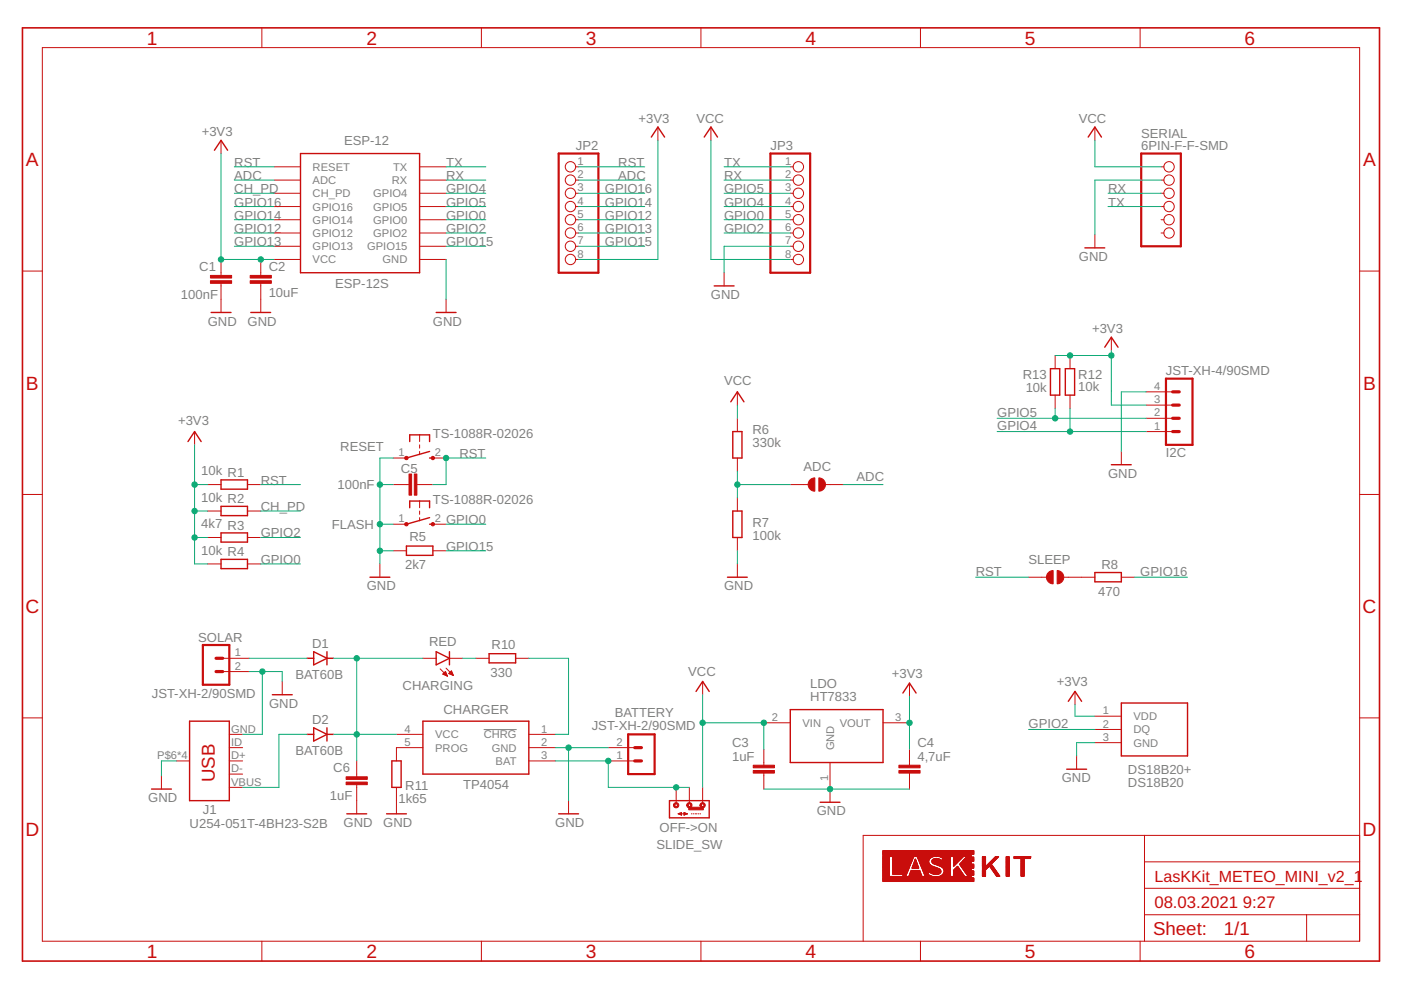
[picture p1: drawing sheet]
<svg xmlns="http://www.w3.org/2000/svg" width="297mm" height="210mm" viewBox="0 0 297 210" stroke-linecap="round" stroke-linejoin="round" font-family="sans-serif">
<path d="M102.6 154.7h6.9" fill="none" stroke="#808080" stroke-width=".21"/>
<g fill="none" stroke="#c90d0c" stroke-width=".3">
<path d="M45.5 31.9l1.4-2.1 1.4 2.1M63.7 32.6h25.3v25.2h-25.3zM138.1 29.1l1.4-2.2 1.4 2.2M149.3 29.1l1.4-2.2 1.4 2.2M230.7 29.1l1.4-2.2 1.4 2.2M230 52.6h4.2M44.8 66.3h4.2M53.2 66.3h4.2M92.5 66.3h4.2M151.4 60.6h4.2M222.7 78.2h2v5.6h-2zM225.9 78.2h1.9v5.6h-1.9z"/>
<path d="M234.2 73.6l1.4-2.1 1.4 2.1M39.9 93.6l1.4-2.1 1.4 2.1M86.9 93.6v-1.4h4.2v1.4M91.1 97.1h.7M91.1 95.7l-4.9 1.4M154.9 85.2l1.4-2.1 1.4 2.1M155.4 91.5h1.9v5.6h-1.9zM235.6 98.5h4.2M46.9 101.7h5.6v2h-5.6zM46.9 107.4h5.6v1.9h-5.6zM46.9 113h5.6v1.9h-5.6zM46.9 118.6h5.6v2h-5.6z"/>
<path d="M86.2 115.8h5.6v2h-5.6zM86.9 107.7v-1.5h4.2v1.5M91.1 111.1h.7M91.1 109.7l-4.9 1.4M155.4 108.4h1.9v5.6h-1.9zM65.1 139.6h1.4M66.5 138.2l2.8 1.4-2.8 1.4zM69.3 138.2v2.8M69.3 139.6h1.4M78.4 122.4h4.3M92.5 138.2l2.8 1.4-2.8 1.4zM95.3 138.2v2.8"/>
<path d="M103.7 138.6h5.6v1.9h-5.6zM154.2 122.4h4.2M232.1 121.4h5.6v2h-5.6zM40.2 152.9h8.4v16.9h-8.4zM57.7 147.3h4.3M65.1 155.7h1.4M66.5 154.3l2.8 1.4-2.8 1.4zM69.3 154.3v2.8M69.3 155.7h1.4M89.7 152.9h22.4v11.2h-22.4zM147.6 146.6l1.4-2.1 1.4 2.1M167.6 150.5h19.6v11.2h-19.6z"/>
<path d="M191.4 146.9l1.4-2.1 1.4 2.1M226.5 148.7l1.4-2.1 1.4 2.1M237.7 149.1h14.1v11.2h-14.1zM32.1 167.3h4.2M73.5 172.6h4.2M82 172.6h4.2M83.1 161.3h1.9v5.6h-1.9zM118.4 172.6h4.3M141.9 169.8h8.5v3.6h-8.5zM173.9 170.1h4.2M226.2 163.1h4.2"/>
</g>
<g fill="none" stroke="#c90d0c" stroke-width=".21">
<path d="M9 10.1h279.3v189.5h-279.3zM55.5 5.9v4.2M102.1 5.9v4.2M148.6 5.9v4.2M195.2 5.9v4.2M241.7 5.9v4.2M46.9 29.8v2.8M58.1 35.4h5.6M58.1 38.2h5.6M89 35.4h5.6M89 38.2h5.6M122 35.4h.7"/>
<path d="M122 38.2h.7M139.5 26.9v2.9M150.7 26.9v2.9M167.6 35.4h.6M167.6 38.2h.6M232.1 26.9v2.9M246.2 35.4h.6M246.2 38.2h.6M4.8 57.5h4.2M46.9 55v3.4M55.3 55v3.4M58.1 41h5.6"/>
<path d="M58.1 43.8h5.6M58.1 46.6h5.6M58.1 49.4h5.6M58.1 52.2h5.6M58.1 55h5.6M89 41h5.6M89 43.8h5.6M89 46.6h5.6M89 49.4h5.6M89 52.2h5.6M89 55h5.6M122 41h.7"/>
<path d="M122 43.8h.7M122 46.6h.7M122 49.4h.7M122 52.2h.7M122 55h.7M153.5 57.8v2.8M167.6 41h.6M167.6 43.8h.6M167.6 46.6h.6M167.6 49.4h.6M167.6 52.2h.6M167.6 55h.6"/>
<path d="M232.1 49.8v2.8M246.2 41h.6M246.2 43.8h.6M246.2 46.6h.6M246.2 49.4h.6M288.3 57.5h4.2M46.9 60.1v6.2M55.3 60.1v6.2M94.6 63.4v2.9M223.7 75.4v2.8M226.9 75.4v2.8M235.6 71.5v2.8"/>
<path d="M41.3 91.5v2.8M83.4 97.1h2.8M89 92.2v1.4M89 94.3v.7M89 95.7v.7M91.8 97.1h2.8M156.3 83.1v2.8M156.3 88.7v2.8M156.3 97.1v2.8M223.7 83.8v2.8M226.9 83.8v2.8M237.7 95.7v2.8"/>
<path d="M243 91.5h5.6M243 88.7h5.6M243 85.9h5.6M243 83.1h5.6M4.8 104.8h4.2M44 102.7h2.9M44 108.4h2.9M44 114h2.9M44 119.6h2.9M52.5 102.7h2.8M52.5 108.4h2.8M52.5 114h2.8"/>
<path d="M52.5 119.6h2.8M80.5 119.6v2.8M83.4 102.7h3.3M83.4 111.1h2.8M83.4 116.8h2.8M88.4 102.7h3.4M89 106.2v1.5M89 108.4v.7M89 109.7v.7M91.8 111.1h2.8M91.8 116.8h2.8M156.3 105.5v2.9"/>
<path d="M156.3 114v2.8M156.3 119.6v2.8M167.6 102.7h3.7M175 102.7h3.8M288.3 104.8h4.2M47.2 139.6h5.6M89.7 139.6h2.8M95.3 139.6h2.8M100.9 139.6h2.8M109.3 139.6h2.8M218.1 122.4h3.8M225.5 122.4h6.6"/>
<path d="M237.7 122.4h2.8M4.8 152.2h4.2M47.2 142.4h5.6M48.6 158.5h2.8M48.6 155.7h2.8M59.8 144.5v2.8M84.1 155.7h5.6M89.7 158.5h-5.6v2.8M93.3 141.8l1.6 1.6M93.9 142.9l.5-.5 .5 1zM93.9 142.9h.8M94.1 142.7h.5"/>
<path d="M94.1 143h.6M94.2 142.6h.4M94.3 142.5h.2M94.4 143.2h.4M94.6 141.7l1.5 1.5M94.7 143.3h.1M95.1 142.8l.6-.6 .4 1zM95.2 142.7h.7M95.3 142.6h.6M95.4 142.9h.6M95.5 142.5h.3M95.6 142.3h.2"/>
<path d="M95.7 143h.3M96 143.2h.1M112.1 158.5h5.7M112.1 155.7h5.7M129 158.5h5.6M149 144.5v2.8M161.9 153.2h5.7M161.9 158.9v3.3M187.2 153.2h5.6M192.8 144.8v2.8M192.8 158.9v3.3M227.9 146.6v2.8"/>
<path d="M232.1 157.5h5.6M232.1 154.7h5.6M232.1 151.8h5.6M288.3 152.2h4.2M34.2 164.5v2.8M37.4 161.3h2.8M48.6 161.3h2.8M48.6 164.1h2.8M48.6 166.9h2.8M75.6 161.3v3.4M75.6 166.4v6.2M84.1 166.9v5.7"/>
<path d="M112.1 161.3h5.7M120.5 169.8v2.8M129 161.3h5.6M143.4 166.9v2.9M143.4 169.9v.4M143.8 172.6h1.9M143.8 172.6l.7 .2M144.1 172.7h.4M144.1 172.4h.4M144.4 172.8h.1M144.5 172.3v.5M144.5 172.3l-.7 .3"/>
<path d="M144.5 172.3h.1M145 172.3l.7 .3M145 172.3v.5M145 172.8h.1M145 172.7h.4M145 172.4h.4M145 172.3h.1M145.7 172.6l-.7 .2M146.2 166.9v2.9M146.2 169.9v.4M146.6 172.6h.1M147 172.6h.2"/>
<path d="M147.4 172.6h.3M148 172.6h.1M148.4 172.6h.1M149 166.9v2.9M149 169.9v.4M161.9 163.9v3.4M176 161.7v8.4M192.8 163.9v3.4M228.3 160.3v2.8M242.7 177.1v22.5M288.3 177.1h-105.3v22.5M55.5 199.6v4.2"/>
<path d="M102.1 199.6v4.2M148.6 199.6v4.2M195.2 199.6v4.2M241.7 199.6v4.2M242.7 194h45.6M242.7 188.3h45.6M242.7 182.7h45.6M277 194v5.6"/>
<circle cx="120.9" cy="35.4" r="1.1"/>
<circle cx="120.9" cy="38.2" r="1.1"/>
<circle cx="169.3" cy="35.4" r="1.1"/>
<circle cx="169.3" cy="38.2" r="1.1"/>
<circle cx="247.9" cy="38.2" r="1.1"/>
<circle cx="247.9" cy="35.4" r="1.1"/>
<circle cx="120.9" cy="46.6" r="1.1"/>
<circle cx="120.9" cy="49.4" r="1.1"/>
<circle cx="120.9" cy="55" r="1.1"/>
<circle cx="120.9" cy="41" r="1.1"/>
<circle cx="120.9" cy="43.8" r="1.1"/>
<circle cx="120.9" cy="52.2" r="1.1"/>
<circle cx="169.3" cy="49.4" r="1.1"/>
<circle cx="169.3" cy="41" r="1.1"/>
<circle cx="169.3" cy="55" r="1.1"/>
<circle cx="169.3" cy="52.2" r="1.1"/>
<circle cx="169.3" cy="43.8" r="1.1"/>
<circle cx="169.3" cy="46.6" r="1.1"/>
<circle cx="247.9" cy="46.6" r="1.1"/>
<circle cx="247.9" cy="49.4" r="1.1"/>
<circle cx="247.9" cy="43.8" r="1.1"/>
<circle cx="247.9" cy="41" r="1.1"/>
</g>
<path d="M4.8 5.9h287.7v197.9h-287.7z" fill="none" stroke="#c90d0c" stroke-width=".34"/>
<g fill="#c90d0c" stroke="#c90d0c" stroke-width=".21">
<path d="M87.8 100.5h.6v4.5h-.6z"/>
<path d="M86.7 100.5h.6v4.5h-.6z"/>
<path d="M146 171.2h3.1v.5h-3.1z"/>
<path d="M53 59.5h4.5v.6h-4.5z"/>
<path d="M53 58.4h4.5v.5h-4.5z"/>
<path d="M159.7 163.4h4.5v.5h-4.5z"/>
<path d="M159.7 162.2h4.5v.6h-4.5z"/>
<path d="M190.6 163.4h4.5v.5h-4.5z"/>
<path d="M190.6 162.2h4.5v.6h-4.5z"/>
<path d="M73.4 165.8h4.5v.6h-4.5z"/>
<path d="M73.4 164.7h4.5v.5h-4.5z"/>
<path d="M187.2 186.9h19.3z"/>
<path d="M187.2 186.8l19.3 .1z"/>
<path d="M187.2 186.8h19.3z"/>
<path d="M187.2 186.7h19.3z"/>
<path d="M187.2 186.6l19.3 .1z"/>
<path d="M187.2 186.6h19.3z"/>
<path d="M187.2 186.5l19.3 .1z"/>
<path d="M187.2 186.5h19.3z"/>
<path d="M187.2 186.4l19.3 .1z"/>
<path d="M187.2 186.4h19.3z"/>
<path d="M187.2 186.3l19.3 .1z"/>
<path d="M187.2 186.2l19.3 .1z"/>
<path d="M187.2 186.2h19.3z"/>
<path d="M187.2 186.1l19.3 .1z"/>
<path d="M187.2 186.1h18.8z"/>
<path d="M187.2 186l18.7 .1z"/>
<path d="M187.2 186h18.7z"/>
<path d="M187.2 185.9l18.7 .1z"/>
<path d="M187.2 185.9h11.1z"/>
<path d="M198.6 185.9h7.3z"/>
<path d="M187.2 185.8l10.6 .1z"/>
<path d="M199 185.8l6.9 .1z"/>
<path d="M187.2 185.8h1.4z"/>
<path d="M191.5 185.8h.5z"/>
<path d="M192.7 185.8h2.8z"/>
<path d="M196.2 185.8h1.4z"/>
<path d="M199.2 185.8h2.3z"/>
<path d="M202.2 185.8h2.3z"/>
<path d="M205.2 185.8h.7z"/>
<path d="M208.3 185.8h.7z"/>
<path d="M211.3 185.8h.7z"/>
<path d="M213.3 185.8h.7z"/>
<path d="M216.5 185.8h.6z"/>
<path d="M187.2 185.7h1.4z"/>
<path d="M191.5 185.7h.5z"/>
<path d="M192.7 185.7h2.7z"/>
<path d="M196.2 185.7h1.3z"/>
<path d="M199.4 185.7h2.1z"/>
<path d="M202.2 185.7h2.3z"/>
<path d="M205.2 185.7h.7z"/>
<path d="M208.3 185.7h.7z"/>
<path d="M211.2 185.7h.7z"/>
<path d="M213.3 185.7h.7z"/>
<path d="M216.5 185.7h.6z"/>
<path d="M191.4 185.7h.7z"/>
<path d="M192.8 185.7h2.6z"/>
<path d="M196.1 185.7h1.2z"/>
<path d="M199.5 185.7h2z"/>
<path d="M202.1 185.7h2.3z"/>
<path d="M205.1 185.7h.8z"/>
<path d="M187.2 185.6h1.4z"/>
<path d="M191.4 185.6h.7z"/>
<path d="M192.8 185.6h2.6z"/>
<path d="M196.1 185.6h1.1z"/>
<path d="M199.6 185.6h1.9z"/>
<path d="M202.2 185.6h2.2z"/>
<path d="M205.1 185.6h.8z"/>
<path d="M208.3 185.6h.7z"/>
<path d="M211.2 185.6h.7z"/>
<path d="M213.3 185.6h.7z"/>
<path d="M216.5 185.6h.6z"/>
<path d="M187.2 185.5l1.4 .1z"/>
<path d="M191.4 185.5l.8 .1z"/>
<path d="M192.8 185.5l2.5 .1z"/>
<path d="M196.1 185.5l1 .1z"/>
<path d="M199.7 185.5l1.8 .1z"/>
<path d="M202.2 185.5l2.2 .1z"/>
<path d="M205.1 185.5l1.4 .1z"/>
<path d="M208.3 185.5l.7 .1z"/>
<path d="M211.1 185.5l.7 .1z"/>
<path d="M213.3 185.5l.7 .1z"/>
<path d="M216.5 185.5l.6 .1z"/>
<path d="M187.2 185.5h1.4z"/>
<path d="M191.4 185.5h.8z"/>
<path d="M192.8 185.5h2.6z"/>
<path d="M196 185.5h1z"/>
<path d="M199.7 185.5h1.8z"/>
<path d="M202.2 185.5h2.1z"/>
<path d="M205 185.5h1.5z"/>
<path d="M208.3 185.5h.7z"/>
<path d="M211.1 185.5h.7z"/>
<path d="M213.3 185.5h.7z"/>
<path d="M216.5 185.5h.6z"/>
<path d="M187.2 185.4l1.4 .1z"/>
<path d="M191.4 185.4l.8 .1z"/>
<path d="M192.8 185.4l2.6 .1z"/>
<path d="M196 185.4l.9 .1z"/>
<path d="M199.8 185.4l1.7 .1z"/>
<path d="M202.1 185.4l2.2 .1z"/>
<path d="M205 185.4l1.5 .1z"/>
<path d="M208.3 185.4l.7 .1z"/>
<path d="M211.1 185.4l.7 .1z"/>
<path d="M213.3 185.4l.7 .1z"/>
<path d="M216.5 185.4l.6 .1z"/>
<path d="M187.2 185.4h1.4z"/>
<path d="M191.5 185.4h.7z"/>
<path d="M192.8 185.4h2.5z"/>
<path d="M196 185.4h.8z"/>
<path d="M198.1 185.4h.7z"/>
<path d="M199.9 185.4h1.6z"/>
<path d="M202.1 185.4h2.2z"/>
<path d="M204.9 185.4h1.6z"/>
<path d="M208.3 185.4h.7z"/>
<path d="M211 185.4h.7z"/>
<path d="M213.3 185.4h.7z"/>
<path d="M216.5 185.4h.6z"/>
<path d="M187.2 185.3l1.4 .1z"/>
<path d="M189.2 185.3l3 .1z"/>
<path d="M192.9 185.3l2.4 .1z"/>
<path d="M196 185.3l.7 .1z"/>
<path d="M197.9 185.3l1.1 .1z"/>
<path d="M199.9 185.3l1.6 .1z"/>
<path d="M202.2 185.3l2 .1z"/>
<path d="M204.9 185.3l1.6 .1z"/>
<path d="M208.3 185.3l.7 .1z"/>
<path d="M211 185.3l.7 .1z"/>
<path d="M213.3 185.3l.7 .1z"/>
<path d="M216.5 185.3l.6 .1z"/>
<path d="M187.2 185.3h1.4z"/>
<path d="M189.2 185.3h3.1z"/>
<path d="M192.9 185.3h2.3z"/>
<path d="M195.9 185.3h.8z"/>
<path d="M197.7 185.3h1.5z"/>
<path d="M199.9 185.3h1.6z"/>
<path d="M202.2 185.3h2z"/>
<path d="M204.9 185.3h1.6z"/>
<path d="M208.3 185.3h.7z"/>
<path d="M210.9 185.3h.8z"/>
<path d="M213.3 185.3h.7z"/>
<path d="M216.5 185.3h.6z"/>
<path d="M187.2 185.2l1.4 .1z"/>
<path d="M189.2 185.2l3.1 .1z"/>
<path d="M192.9 185.2l2.4 .1z"/>
<path d="M195.9 185.2l.8 .1z"/>
<path d="M197.6 185.2l1.6 .1z"/>
<path d="M200 185.2l1.5 .1z"/>
<path d="M202.2 185.2l1.9 .1z"/>
<path d="M204.8 185.2l1.7 .1z"/>
<path d="M208.3 185.2l.7 .1z"/>
<path d="M210.9 185.2l.7 .1z"/>
<path d="M213.3 185.2l.7 .1z"/>
<path d="M216.5 185.2l.6 .1z"/>
<path d="M187.2 185.1l1.4 .1z"/>
<path d="M189.2 185.1l3.1 .1z"/>
<path d="M192.9 185.1l2.4 .1z"/>
<path d="M195.9 185.1l.9 .1z"/>
<path d="M197.5 185.1l1.8 .1z"/>
<path d="M200.1 185.1l1.4 .1z"/>
<path d="M202.2 185.1l1.9 .1z"/>
<path d="M204.8 185.1l1.7 .1z"/>
<path d="M208.3 185.1l.7 .1z"/>
<path d="M210.8 185.1l.8 .1z"/>
<path d="M213.3 185.1l.7 .1z"/>
<path d="M216.5 185.1l.6 .1z"/>
<path d="M187.2 185.1h1.4z"/>
<path d="M189.2 185.1h3.1z"/>
<path d="M192.9 185.1h2.3z"/>
<path d="M195.9 185.1h.9z"/>
<path d="M197.4 185.1h1.9z"/>
<path d="M200.1 185.1h1.4z"/>
<path d="M202.2 185.1h1.8z"/>
<path d="M204.8 185.1h1.7z"/>
<path d="M208.3 185.1h.7z"/>
<path d="M210.8 185.1h.8z"/>
<path d="M213.3 185.1h.7z"/>
<path d="M216.5 185.1h.6z"/>
<path d="M187.2 185l1.4 .1z"/>
<path d="M189.2 185l3.1 .1z"/>
<path d="M193 185l2.2 .1z"/>
<path d="M195.9 185l1 .1z"/>
<path d="M197.2 185l2.2 .1z"/>
<path d="M200.1 185l1.4 .1z"/>
<path d="M202.2 185l1.8 .1z"/>
<path d="M204.7 185l1.8 .1z"/>
<path d="M208.3 185l.7 .1z"/>
<path d="M210.8 185l.7 .1z"/>
<path d="M213.3 185l.7 .1z"/>
<path d="M216.5 185l.6 .1z"/>
<path d="M187.2 185h1.4z"/>
<path d="M189.2 185h3.2z"/>
<path d="M193 185h2.2z"/>
<path d="M195.8 185h1.2z"/>
<path d="M197.2 185h2.3z"/>
<path d="M200.1 185h1.4z"/>
<path d="M202.2 185h1.8z"/>
<path d="M204.6 185h1.9z"/>
<path d="M208.3 185h.7z"/>
<path d="M210.7 185h.7z"/>
<path d="M213.3 185h.7z"/>
<path d="M216.5 185h.6z"/>
<path d="M187.2 184.9l1.4 .1z"/>
<path d="M189.2 184.9l3.2 .1z"/>
<path d="M193 184.9l2.1 .1z"/>
<path d="M195.8 184.9l1.2 .1z"/>
<path d="M197.1 184.9l2.4 .1z"/>
<path d="M200.1 184.9l1.4 .1z"/>
<path d="M202.2 184.9l1.7 .1z"/>
<path d="M204.6 184.9l1.9 .1z"/>
<path d="M208.3 184.9l.7 .1z"/>
<path d="M210.7 184.9l.7 .1z"/>
<path d="M213.3 184.9l.7 .1z"/>
<path d="M216.5 184.9l.6 .1z"/>
<path d="M187.2 184.9h1.4z"/>
<path d="M189.2 184.9h3.2z"/>
<path d="M193 184.9h2.2z"/>
<path d="M195.8 184.9h3.7z"/>
<path d="M200.1 184.9h1.4z"/>
<path d="M202.2 184.9h1.7z"/>
<path d="M204.6 184.9h1.9z"/>
<path d="M208.3 184.9h.7z"/>
<path d="M210.7 184.9h.7z"/>
<path d="M213.3 184.9h.7z"/>
<path d="M216.5 184.9h.6z"/>
<path d="M187.2 184.8l1.4 .1z"/>
<path d="M189.2 184.8l3.2 .1z"/>
<path d="M193 184.8l2.1 .1z"/>
<path d="M195.7 184.8l3.8 .1z"/>
<path d="M200.2 184.8l1.3 .1z"/>
<path d="M202.2 184.8l1.7 .1z"/>
<path d="M204.5 184.8l2 .1z"/>
<path d="M208.3 184.8l.7 .1z"/>
<path d="M210.6 184.8l.7 .1z"/>
<path d="M213.3 184.8l.7 .1z"/>
<path d="M216.5 184.8l.6 .1z"/>
<path d="M187.2 184.8h1.4z"/>
<path d="M189.2 184.8h3.2z"/>
<path d="M193.1 184.8h2z"/>
<path d="M195.7 184.8h3.8z"/>
<path d="M200.2 184.8h1.3z"/>
<path d="M202.2 184.8h1.6z"/>
<path d="M204.5 184.8h2z"/>
<path d="M208.3 184.8h.7z"/>
<path d="M210.6 184.8h.7z"/>
<path d="M213.3 184.8h.7z"/>
<path d="M216.5 184.8h.6z"/>
<path d="M187.2 184.7h1.4z"/>
<path d="M189.2 184.7h3.3z"/>
<path d="M193.1 184.7h2z"/>
<path d="M195.7 184.7h3.8z"/>
<path d="M200.2 184.7h1.3z"/>
<path d="M202.2 184.7h1.6z"/>
<path d="M204.5 184.7h2z"/>
<path d="M208.3 184.7h.7z"/>
<path d="M210.6 184.7h.7z"/>
<path d="M213.3 184.7h.7z"/>
<path d="M216.5 184.7h.6z"/>
<path d="M193.1 184.7h1.9z"/>
<path d="M204.4 184.7h2.1z"/>
<path d="M210.5 184.7h.7z"/>
<path d="M187.2 184.6h1.4z"/>
<path d="M189.2 184.6h3.3z"/>
<path d="M193.2 184.6h1.8z"/>
<path d="M195.7 184.6h3.8z"/>
<path d="M200.2 184.6h1.3z"/>
<path d="M202.1 184.6h1.6z"/>
<path d="M204.4 184.6h1.5z"/>
<path d="M208.3 184.6h.7z"/>
<path d="M210.5 184.6h.7z"/>
<path d="M213.3 184.6h.7z"/>
<path d="M216.5 184.6h.6z"/>
<path d="M195.6 184.6h3.9z"/>
<path d="M202.2 184.6h1.4z"/>
<path d="M210.4 184.6h.8z"/>
<path d="M187.2 184.5h1.4z"/>
<path d="M189.2 184.5h3.3z"/>
<path d="M195.6 184.5h3.9z"/>
<path d="M200.1 184.5h1.4z"/>
<path d="M202.2 184.5h1.4z"/>
<path d="M204.3 184.5h1.6z"/>
<path d="M208.3 184.5h.7z"/>
<path d="M210.4 184.5h.7z"/>
<path d="M213.3 184.5h.7z"/>
<path d="M216.5 184.5h.6z"/>
<path d="M187.2 184.4l1.4 .1z"/>
<path d="M189.2 184.4l3.4 .1z"/>
<path d="M195.6 184.4l3.8 .1z"/>
<path d="M200.1 184.4l1.4 .1z"/>
<path d="M202.2 184.4l1.4 .1z"/>
<path d="M204.3 184.4l1.6 .1z"/>
<path d="M208.3 184.4l.7 .1z"/>
<path d="M210.3 184.4l.8 .1z"/>
<path d="M213.3 184.4l.7 .1z"/>
<path d="M216.5 184.4l.6 .1z"/>
<path d="M187.2 184.4h1.4z"/>
<path d="M189.2 184.4h3.4z"/>
<path d="M195.6 184.4h3.8z"/>
<path d="M200.1 184.4h1.4z"/>
<path d="M202.3 184.4h1.2z"/>
<path d="M204.3 184.4h1.6z"/>
<path d="M208.3 184.4h.7z"/>
<path d="M210.3 184.4h.7z"/>
<path d="M213.3 184.4h.7z"/>
<path d="M216.5 184.4h.6z"/>
<path d="M187.2 184.3l1.4 .1z"/>
<path d="M189.2 184.3l3.5 .1z"/>
<path d="M195.6 184.3l3.7 .1z"/>
<path d="M200.1 184.3l1.4 .1z"/>
<path d="M202.3 184.3l1.2 .1z"/>
<path d="M204.2 184.3l1.7 .1z"/>
<path d="M208.3 184.3l.8 .1z"/>
<path d="M210.3 184.3l.7 .1z"/>
<path d="M213.3 184.3l.7 .1z"/>
<path d="M216.5 184.3l.6 .1z"/>
<path d="M187.2 184.3h1.4z"/>
<path d="M189.2 184.3h3.5z"/>
<path d="M195.5 184.3h3.8z"/>
<path d="M200.1 184.3h1.4z"/>
<path d="M202.4 184.3h1.1z"/>
<path d="M204.2 184.3h1.7z"/>
<path d="M208.3 184.3h.8z"/>
<path d="M210.2 184.3h.7z"/>
<path d="M213.3 184.3h.7z"/>
<path d="M216.5 184.3h.6z"/>
<path d="M187.2 184.2l1.4 .1z"/>
<path d="M189.2 184.2l3.5 .1z"/>
<path d="M195.5 184.2l3.7 .1z"/>
<path d="M200.1 184.2l1.4 .1z"/>
<path d="M202.4 184.2l1 .1z"/>
<path d="M204.2 184.2l1.7 .1z"/>
<path d="M208.3 184.2l.9 .1z"/>
<path d="M210.2 184.2l.7 .1z"/>
<path d="M213.3 184.2l.7 .1z"/>
<path d="M216.5 184.2l.6 .1z"/>
<path d="M187.2 184.1l1.4 .1z"/>
<path d="M189.2 184.1l3.5 .1z"/>
<path d="M195.5 184.1l3.6 .1z"/>
<path d="M200 184.1l1.5 .1z"/>
<path d="M202.5 184.1l.9 .1z"/>
<path d="M204.1 184.1l1.8 .1z"/>
<path d="M208.3 184.1l.9 .1z"/>
<path d="M210.2 184.1l.7 .1z"/>
<path d="M213.3 184.1l.7 .1z"/>
<path d="M216.5 184.1l.6 .1z"/>
<path d="M187.2 184.1h1.4z"/>
<path d="M189.2 184.1h3.5z"/>
<path d="M195.5 184.1h3.4z"/>
<path d="M199.9 184.1h1.6z"/>
<path d="M202.5 184.1h.9z"/>
<path d="M204 184.1h1.9z"/>
<path d="M208.3 184.1h1z"/>
<path d="M210.1 184.1h.7z"/>
<path d="M213.3 184.1h.7z"/>
<path d="M216.5 184.1h.6z"/>
<path d="M187.2 184l1.4 .1z"/>
<path d="M189.2 184l3.6 .1z"/>
<path d="M193.3 184l1.5 .1z"/>
<path d="M195.5 184l3.4 .1z"/>
<path d="M199.9 184l1.6 .1z"/>
<path d="M202.6 184l.7 .1z"/>
<path d="M204 184l2.5 .1z"/>
<path d="M208.3 184l1 .1z"/>
<path d="M210.1 184l.7 .1z"/>
<path d="M213.3 184l.7 .1z"/>
<path d="M216.5 184l.6 .1z"/>
<path d="M187.2 184h1.4z"/>
<path d="M189.2 184h3.6z"/>
<path d="M193.4 184h1.4z"/>
<path d="M195.4 184h3.3z"/>
<path d="M199.9 184h1.6z"/>
<path d="M202.7 184h.6z"/>
<path d="M204 184h2.5z"/>
<path d="M208.3 184h1.1z"/>
<path d="M210.1 184h.7z"/>
<path d="M213.3 184h.7z"/>
<path d="M216.5 184h.6z"/>
<path d="M187.2 183.9l1.4 .1z"/>
<path d="M189.2 183.9l3.6 .1z"/>
<path d="M193.4 183.9l1.4 .1z"/>
<path d="M195.4 183.9l3.1 .1z"/>
<path d="M199.8 183.9l1.7 .1z"/>
<path d="M202.7 183.9l.6 .1z"/>
<path d="M203.9 183.9l2.6 .1z"/>
<path d="M208.3 183.9l1.1 .1z"/>
<path d="M210 183.9l.7 .1z"/>
<path d="M213.3 183.9l.7 .1z"/>
<path d="M216.5 183.9l.6 .1z"/>
<path d="M187.2 183.9h1.4z"/>
<path d="M189.2 183.9h3.6z"/>
<path d="M193.4 183.9h1.4z"/>
<path d="M195.4 183.9h3z"/>
<path d="M199.7 183.9h1.8z"/>
<path d="M202.8 183.9h.4z"/>
<path d="M203.9 183.9h2.6z"/>
<path d="M208.3 183.9h1.2z"/>
<path d="M210 183.9h.7z"/>
<path d="M213.3 183.9h.7z"/>
<path d="M216.5 183.9h.6z"/>
<path d="M187.2 183.8l1.4 .1z"/>
<path d="M189.2 183.8l3.6 .1z"/>
<path d="M193.4 183.8l1.4 .1z"/>
<path d="M195.4 183.8l2.8 .1z"/>
<path d="M199.7 183.8l1.8 .1z"/>
<path d="M202.8 183.8l.4 .1z"/>
<path d="M203.9 183.8l2.6 .1z"/>
<path d="M208.3 183.8l1.3 .1z"/>
<path d="M210 183.8l.6 .1z"/>
<path d="M213.3 183.8l.7 .1z"/>
<path d="M216.5 183.8l.6 .1z"/>
<path d="M187.2 183.8h1.4z"/>
<path d="M189.2 183.8h3.7z"/>
<path d="M193.4 183.8h1.3z"/>
<path d="M195.3 183.8h2.8z"/>
<path d="M199.6 183.8h1.9z"/>
<path d="M202.9 183.8h.3z"/>
<path d="M203.8 183.8h2.7z"/>
<path d="M208.3 183.8h1.4z"/>
<path d="M209.9 183.8h.7z"/>
<path d="M213.3 183.8h.7z"/>
<path d="M216.5 183.8h.6z"/>
<path d="M187.2 183.7h1.4z"/>
<path d="M189.2 183.7h3.7z"/>
<path d="M193.5 183.7h1.2z"/>
<path d="M195.3 183.7h2.6z"/>
<path d="M199.5 183.7h2z"/>
<path d="M202.9 183.7h.2z"/>
<path d="M203.8 183.7h2.7z"/>
<path d="M208.3 183.7h1.4z"/>
<path d="M209.8 183.7h.8z"/>
<path d="M213.3 183.7h.7z"/>
<path d="M216.5 183.7h.6z"/>
<path d="M195.3 183.7h2.5z"/>
<path d="M199.3 183.7h2.2z"/>
<path d="M208.3 183.7h.7z"/>
<path d="M209 183.7h.8z"/>
<path d="M209.8 183.7h.7z"/>
<path d="M187.2 183.6h1.4z"/>
<path d="M189.2 183.6h3.7z"/>
<path d="M193.5 183.6h1.1z"/>
<path d="M195.3 183.6h2.3z"/>
<path d="M199.2 183.6h2.3z"/>
<path d="M202.1 183.6h.2z"/>
<path d="M203.7 183.6h2.8z"/>
<path d="M208.3 183.6h.7z"/>
<path d="M209.1 183.6h1.4z"/>
<path d="M213.3 183.6h.7z"/>
<path d="M216.5 183.6h.6z"/>
<path d="M195.2 183.6h2.3z"/>
<path d="M199.1 183.6h2.4z"/>
<path d="M202.2 183.6h.1z"/>
<path d="M203.6 183.6h2.9z"/>
<path d="M209.1 183.6h1.3z"/>
<path d="M187.2 183.5h1.4z"/>
<path d="M189.2 183.5h3.8z"/>
<path d="M193.5 183.5h1.1z"/>
<path d="M195.2 183.5h2.3z"/>
<path d="M198.9 183.5h2.6z"/>
<path d="M202.2 183.5h.2z"/>
<path d="M203.6 183.5h2.9z"/>
<path d="M208.3 183.5h.7z"/>
<path d="M209.2 183.5h1.2z"/>
<path d="M213.3 183.5h.7z"/>
<path d="M216.5 183.5h.6z"/>
<path d="M187.2 183.4l1.4 .1z"/>
<path d="M189.2 183.4l3.8 .1z"/>
<path d="M193.6 183.4l1 .1z"/>
<path d="M195.2 183.4l2.2 .1z"/>
<path d="M198.8 183.4l2.7 .1z"/>
<path d="M202.1 183.4l.3 .1z"/>
<path d="M203.6 183.4l2.9 .1z"/>
<path d="M208.3 183.4l.7 .1z"/>
<path d="M209.2 183.4l1.1 .1z"/>
<path d="M213.3 183.4l.7 .1z"/>
<path d="M216.5 183.4l.6 .1z"/>
<path d="M187.2 183.4h1.4z"/>
<path d="M189.2 183.4h3.8z"/>
<path d="M193.6 183.4h1z"/>
<path d="M195.2 183.4h2.1z"/>
<path d="M198.6 183.4h2.9z"/>
<path d="M202.2 183.4h.3z"/>
<path d="M203.5 183.4h3z"/>
<path d="M208.3 183.4h.7z"/>
<path d="M209.3 183.4h1z"/>
<path d="M213.3 183.4h.7z"/>
<path d="M216.5 183.4h.6z"/>
<path d="M187.2 183.3l1.4 .1z"/>
<path d="M189.2 183.3l3.8 .1z"/>
<path d="M193.6 183.3l.9 .1z"/>
<path d="M195.1 183.3l2.2 .1z"/>
<path d="M198.5 183.3l3 .1z"/>
<path d="M202.2 183.3l.3 .1z"/>
<path d="M203.5 183.3l3 .1z"/>
<path d="M208.3 183.3l.7 .1z"/>
<path d="M209.3 183.3l1 .1z"/>
<path d="M213.3 183.3l.7 .1z"/>
<path d="M216.5 183.3l.6 .1z"/>
<path d="M187.2 183.3h1.4z"/>
<path d="M189.2 183.3h3.8z"/>
<path d="M193.7 183.3h.8z"/>
<path d="M195.2 183.3h2z"/>
<path d="M198.3 183.3h3.2z"/>
<path d="M202.2 183.3h.4z"/>
<path d="M203.5 183.3h3z"/>
<path d="M208.3 183.3h.7z"/>
<path d="M209.4 183.3h.8z"/>
<path d="M213.3 183.3h.7z"/>
<path d="M216.5 183.3h.6z"/>
<path d="M187.2 183.2l1.4 .1z"/>
<path d="M189.2 183.2l3.9 .1z"/>
<path d="M193.7 183.2l.8 .1z"/>
<path d="M195.1 183.2l2 .1z"/>
<path d="M198.2 183.2l3.3 .1z"/>
<path d="M202.2 183.2l.5 .1z"/>
<path d="M203.4 183.2l3.1 .1z"/>
<path d="M208.3 183.2l.7 .1z"/>
<path d="M209.5 183.2l.7 .1z"/>
<path d="M213.3 183.2l.7 .1z"/>
<path d="M216.5 183.2l.6 .1z"/>
<path d="M187.2 183.2h1.4z"/>
<path d="M189.2 183.2h3.9z"/>
<path d="M193.6 183.2h.9z"/>
<path d="M195.1 183.2h2z"/>
<path d="M198 183.2h3.5z"/>
<path d="M202.2 183.2h.5z"/>
<path d="M203.5 183.2h2.4z"/>
<path d="M208.3 183.2h.7z"/>
<path d="M209.5 183.2h.7z"/>
<path d="M213.3 183.2h.7z"/>
<path d="M216.5 183.2h.6z"/>
<path d="M187.2 183.1l1.4 .1z"/>
<path d="M189.2 183.1l3.9 .1z"/>
<path d="M193.7 183.1l.8 .1z"/>
<path d="M195.1 183.1l1.9 .1z"/>
<path d="M197.9 183.1l3.6 .1z"/>
<path d="M202.2 183.1l.6 .1z"/>
<path d="M203.5 183.1l2.4 .1z"/>
<path d="M208.3 183.1l.7 .1z"/>
<path d="M209.6 183.1l.7 .1z"/>
<path d="M213.3 183.1l.7 .1z"/>
<path d="M216.5 183.1l.6 .1z"/>
<path d="M187.2 183l1.4 .1z"/>
<path d="M189.2 183l4 .1z"/>
<path d="M193.7 183l.7 .1z"/>
<path d="M195 183l2 .1z"/>
<path d="M197.8 183l3.7 .1z"/>
<path d="M202.2 183l.6 .1z"/>
<path d="M203.6 183l2.3 .1z"/>
<path d="M208.3 183l.7 .1z"/>
<path d="M209.6 183l.7 .1z"/>
<path d="M213.3 183l.7 .1z"/>
<path d="M216.5 183l.6 .1z"/>
<path d="M187.2 183h1.4z"/>
<path d="M189.2 183h4z"/>
<path d="M193.8 183h.6z"/>
<path d="M195 183h2z"/>
<path d="M197.7 183h3.8z"/>
<path d="M202.2 183h.7z"/>
<path d="M203.6 183h2.3z"/>
<path d="M208.3 183h.7z"/>
<path d="M209.7 183h.7z"/>
<path d="M213.3 183h.7z"/>
<path d="M216.5 183h.6z"/>
<path d="M187.2 182.9l1.4 .1z"/>
<path d="M189.2 182.9l4 .1z"/>
<path d="M193.8 182.9l.6 .1z"/>
<path d="M195 182.9l2 .1z"/>
<path d="M197.7 182.9l3.8 .1z"/>
<path d="M202.2 182.9l.7 .1z"/>
<path d="M203.7 182.9l2.2 .1z"/>
<path d="M208.3 182.9l.7 .1z"/>
<path d="M209.7 182.9l.7 .1z"/>
<path d="M213.3 182.9l.7 .1z"/>
<path d="M216.5 182.9l.6 .1z"/>
<path d="M187.2 182.9h1.4z"/>
<path d="M189.2 182.9h4z"/>
<path d="M193.8 182.9h.6z"/>
<path d="M195 182.9h2z"/>
<path d="M197.6 182.9h3.9z"/>
<path d="M202.1 182.9h.9z"/>
<path d="M203.8 182.9h2.1z"/>
<path d="M208.3 182.9h.7z"/>
<path d="M209.8 182.9h.7z"/>
<path d="M213.3 182.9h.7z"/>
<path d="M216.5 182.9h.6z"/>
<path d="M187.2 182.8l1.4 .1z"/>
<path d="M189.2 182.8l4.1 .1z"/>
<path d="M193.8 182.8l.6 .1z"/>
<path d="M195 182.8l2 .1z"/>
<path d="M197.6 182.8l3.9 .1z"/>
<path d="M202.2 182.8l.9 .1z"/>
<path d="M203.8 182.8l2.1 .1z"/>
<path d="M208.3 182.8l.7 .1z"/>
<path d="M209.8 182.8l.8 .1z"/>
<path d="M213.3 182.8l.7 .1z"/>
<path d="M216.5 182.8l.6 .1z"/>
<path d="M187.2 182.8h1.4z"/>
<path d="M189.2 182.8h4.1z"/>
<path d="M193.8 182.8h.6z"/>
<path d="M194.9 182.8h2z"/>
<path d="M197.6 182.8h3.9z"/>
<path d="M202.2 182.8h.9z"/>
<path d="M203.9 182.8h2z"/>
<path d="M208.3 182.8h.7z"/>
<path d="M209.9 182.8h.7z"/>
<path d="M213.3 182.8h.7z"/>
<path d="M216.5 182.8h.6z"/>
<path d="M187.2 182.7l1.4 .1z"/>
<path d="M189.2 182.7l4.1 .1z"/>
<path d="M193.8 182.7l.5 .1z"/>
<path d="M194.9 182.7l2 .1z"/>
<path d="M197.6 182.7l3.9 .1z"/>
<path d="M202.2 182.7l.9 .1z"/>
<path d="M203.9 182.7l2 .1z"/>
<path d="M208.3 182.7l.7 .1z"/>
<path d="M210 182.7l.7 .1z"/>
<path d="M213.3 182.7l.7 .1z"/>
<path d="M216.5 182.7l.6 .1z"/>
<path d="M187.2 182.7h1.4z"/>
<path d="M189.2 182.7h4.1z"/>
<path d="M193.9 182.7h.4z"/>
<path d="M194.9 182.7h2z"/>
<path d="M197.6 182.7h3.9z"/>
<path d="M202.2 182.7h1z"/>
<path d="M204 182.7h1.9z"/>
<path d="M208.3 182.7h.7z"/>
<path d="M210 182.7h.7z"/>
<path d="M213.3 182.7h.7z"/>
<path d="M216.5 182.7h.6z"/>
<path d="M187.2 182.6h1.4z"/>
<path d="M189.2 182.6h4.1z"/>
<path d="M193.9 182.6h.4z"/>
<path d="M194.9 182.6h2z"/>
<path d="M197.6 182.6h3.9z"/>
<path d="M202.2 182.6h1.1z"/>
<path d="M204 182.6h2.5z"/>
<path d="M208.3 182.6h.7z"/>
<path d="M210.1 182.6h.7z"/>
<path d="M213.3 182.6h.7z"/>
<path d="M216.5 182.6h.6z"/>
<path d="M189.2 182.6h4.2z"/>
<path d="M193.9 182.6h.3z"/>
<path d="M187.2 182.5h1.4z"/>
<path d="M189.2 182.5h4.2z"/>
<path d="M193.9 182.5h.4z"/>
<path d="M194.8 182.5h2.1z"/>
<path d="M197.6 182.5h3.9z"/>
<path d="M202.2 182.5h1.2z"/>
<path d="M204.1 182.5h2.4z"/>
<path d="M208.3 182.5h.7z"/>
<path d="M210.2 182.5h.7z"/>
<path d="M213.3 182.5h.7z"/>
<path d="M216.5 182.5h.6z"/>
<path d="M187.2 182.4l1.4 .1z"/>
<path d="M189.2 182.4l4.2 .1z"/>
<path d="M193.9 182.4l.4 .1z"/>
<path d="M194.8 182.4l2.2 .1z"/>
<path d="M197.6 182.4l3.9 .1z"/>
<path d="M202.2 182.4l1.2 .1z"/>
<path d="M204.2 182.4l2.3 .1z"/>
<path d="M208.3 182.4l.7 .1z"/>
<path d="M210.2 182.4l.7 .1z"/>
<path d="M213.3 182.4l.7 .1z"/>
<path d="M216.5 182.4l.6 .1z"/>
<path d="M187.2 182.4h1.4z"/>
<path d="M189.2 182.4h4.2z"/>
<path d="M193.9 182.4h.3z"/>
<path d="M194.8 182.4h2.2z"/>
<path d="M197.6 182.4h3.9z"/>
<path d="M202.2 182.4h1.3z"/>
<path d="M204.2 182.4h2.3z"/>
<path d="M208.3 182.4h.7z"/>
<path d="M210.3 182.4h.7z"/>
<path d="M213.3 182.4h.7z"/>
<path d="M216.5 182.4h.6z"/>
<path d="M187.2 182.3l1.4 .1z"/>
<path d="M189.2 182.3l4.2 .1z"/>
<path d="M194 182.3l.2 .1z"/>
<path d="M194.8 182.3l2.2 .1z"/>
<path d="M197.6 182.3l2 .1z"/>
<path d="M199.7 182.3l1.8 .1z"/>
<path d="M202.1 182.3l1.4 .1z"/>
<path d="M204.3 182.3l2.2 .1z"/>
<path d="M208.3 182.3l.7 .1z"/>
<path d="M210.3 182.3l.8 .1z"/>
<path d="M213.3 182.3l.7 .1z"/>
<path d="M216.5 182.3l.6 .1z"/>
<path d="M187.2 182.3h1.4z"/>
<path d="M189.2 182.3h4.3z"/>
<path d="M194 182.3h.1z"/>
<path d="M194.8 182.3h2.2z"/>
<path d="M197.7 182.3h1.8z"/>
<path d="M199.8 182.3h1.7z"/>
<path d="M202.2 182.3h1.4z"/>
<path d="M204.3 182.3h2.2z"/>
<path d="M208.3 182.3h.7z"/>
<path d="M210.4 182.3h.7z"/>
<path d="M213.3 182.3h.7z"/>
<path d="M216.5 182.3h.6z"/>
<path d="M187.2 182.2l1.4 .1z"/>
<path d="M189.2 182.2l4.3 .1z"/>
<path d="M194 182.2l.1 .1z"/>
<path d="M194.7 182.2l2.3 .1z"/>
<path d="M197.7 182.2l1.7 .1z"/>
<path d="M199.8 182.2l1.7 .1z"/>
<path d="M202.2 182.2l1.4 .1z"/>
<path d="M204.4 182.2l2.1 .1z"/>
<path d="M208.3 182.2l.7 .1z"/>
<path d="M210.4 182.2l.8 .1z"/>
<path d="M213.3 182.2l.7 .1z"/>
<path d="M216.5 182.2l.6 .1z"/>
<path d="M187.2 182.2h1.4z"/>
<path d="M189.2 182.2h4.3z"/>
<path d="M194 182.2h.2z"/>
<path d="M194.7 182.2h2.4z"/>
<path d="M197.8 182.2h1.5z"/>
<path d="M199.9 182.2h1.6z"/>
<path d="M202.1 182.2h1.6z"/>
<path d="M204.4 182.2h2.1z"/>
<path d="M208.3 182.2h.7z"/>
<path d="M210.5 182.2h.7z"/>
<path d="M213.3 182.2h.7z"/>
<path d="M216.5 182.2h.6z"/>
<path d="M187.2 182.1l1.4 .1z"/>
<path d="M189.2 182.1l4.3 .1z"/>
<path d="M194.6 182.1l2.5 .1z"/>
<path d="M197.9 182.1l1.3 .1z"/>
<path d="M199.9 182.1l1.6 .1z"/>
<path d="M202.2 182.1l1.6 .1z"/>
<path d="M204.5 182.1l2 .1z"/>
<path d="M208.3 182.1l.7 .1z"/>
<path d="M210.6 182.1l.7 .1z"/>
<path d="M213.3 182.1l.7 .1z"/>
<path d="M216.5 182.1l.6 .1z"/>
<path d="M187.2 182.1h1.4z"/>
<path d="M189.2 182.1h4.3z"/>
<path d="M194.6 182.1h2.5z"/>
<path d="M198.1 182.1h.9z"/>
<path d="M200 182.1h1.5z"/>
<path d="M202.2 182.1h1.6z"/>
<path d="M204.5 182.1h2z"/>
<path d="M208.3 182.1h.7z"/>
<path d="M210.6 182.1h.7z"/>
<path d="M213.3 182.1h.7z"/>
<path d="M216.5 182.1h.6z"/>
<path d="M187.2 182h1.4z"/>
<path d="M189.2 182h4.4z"/>
<path d="M194.6 182h2.6z"/>
<path d="M198.4 182h.2z"/>
<path d="M199.9 182h1.6z"/>
<path d="M202.2 182h1.7z"/>
<path d="M204.6 182h1.9z"/>
<path d="M208.3 182h.7z"/>
<path d="M210.7 182h.7z"/>
<path d="M213.3 182h.7z"/>
<path d="M215 182h3.5z"/>
<path d="M187.2 181.9l1.4 .1z"/>
<path d="M189.2 181.9l4.4 .1z"/>
<path d="M194.6 181.9l2.7 .1z"/>
<path d="M199.8 181.9l1.7 .1z"/>
<path d="M202.2 181.9l1.7 .1z"/>
<path d="M204.6 181.9l1.9 .1z"/>
<path d="M208.3 181.9l.7 .1z"/>
<path d="M210.7 181.9l.7 .1z"/>
<path d="M213.3 181.9l.7 .1z"/>
<path d="M215 181.9l3.5 .1z"/>
<path d="M187.2 181.9h1.4z"/>
<path d="M189.2 181.9h4.4z"/>
<path d="M194.6 181.9h2.7z"/>
<path d="M199.8 181.9h1.7z"/>
<path d="M202.2 181.9h1.8z"/>
<path d="M204.7 181.9h1.8z"/>
<path d="M208.3 181.9h.7z"/>
<path d="M210.8 181.9h.7z"/>
<path d="M213.3 181.9h.7z"/>
<path d="M215 181.9h3.5z"/>
<path d="M187.2 181.8l1.4 .1z"/>
<path d="M189.2 181.8l4.4 .1z"/>
<path d="M194.5 181.8l2.9 .1z"/>
<path d="M199.7 181.8l1.8 .1z"/>
<path d="M202.2 181.8l1.8 .1z"/>
<path d="M204.8 181.8l1.7 .1z"/>
<path d="M208.3 181.8l.7 .1z"/>
<path d="M210.8 181.8l.8 .1z"/>
<path d="M213.3 181.8l.7 .1z"/>
<path d="M215 181.8l3.5 .1z"/>
<path d="M187.2 181.8h1.4z"/>
<path d="M189.2 181.8h4.4z"/>
<path d="M194.5 181.8h3z"/>
<path d="M199.6 181.8h1.9z"/>
<path d="M202.2 181.8h1.9z"/>
<path d="M204.8 181.8h1.7z"/>
<path d="M208.3 181.8h.7z"/>
<path d="M210.9 181.8h.7z"/>
<path d="M213.3 181.8h.7z"/>
<path d="M215 181.8h3.5z"/>
<path d="M187.2 181.7l1.4 .1z"/>
<path d="M189.2 181.7l4.5 .1z"/>
<path d="M194.5 181.7l3.1 .1z"/>
<path d="M199.5 181.7l2 .1z"/>
<path d="M202.2 181.7l2 .1z"/>
<path d="M204.9 181.7l1.6 .1z"/>
<path d="M208.3 181.7l.7 .1z"/>
<path d="M210.9 181.7l.8 .1z"/>
<path d="M213.3 181.7l.7 .1z"/>
<path d="M215 181.7l3.5 .1z"/>
<path d="M187.2 181.7h1.4z"/>
<path d="M189.2 181.7h4.5z"/>
<path d="M194.5 181.7h3.2z"/>
<path d="M199.3 181.7h2.2z"/>
<path d="M202.2 181.7h2z"/>
<path d="M204.9 181.7h1z"/>
<path d="M208.3 181.7h.7z"/>
<path d="M211 181.7h.7z"/>
<path d="M213.3 181.7h.7z"/>
<path d="M215 181.7h3.6z"/>
<path d="M187.2 181.6l1.4 .1z"/>
<path d="M189.2 181.6l4.6 .1z"/>
<path d="M194.4 181.6l3.5 .1z"/>
<path d="M199.1 181.6l2.4 .1z"/>
<path d="M202.1 181.6l2.2 .1z"/>
<path d="M205 181.6l.9 .1z"/>
<path d="M208.3 181.6l.6 .1z"/>
<path d="M211.1 181.6l.6 .1z"/>
<path d="M213.3 181.6l.6 .1z"/>
<path d="M215 181.6l3.6 .1z"/>
<path d="M187.2 181.6h10.9z"/>
<path d="M198.9 181.6h7z"/>
<path d="M187.2 181.5h18.7z"/>
<path d="M187.2 181.4l18.7 .1z"/>
<path d="M187.2 181.4h18.7z"/>
<path d="M187.2 181.3l18.7 .1z"/>
<path d="M187.2 181.3h18.7z"/>
<path d="M187.2 181.2l18.7 .1z"/>
<path d="M187.2 181.2h18.8z"/>
<path d="M187.2 181.1l19.3 .1z"/>
<path d="M187.2 181.1h19.3z"/>
<path d="M187.2 181h19.3z"/>
<path d="M187.2 180.9h19.3z"/>
<path d="M187.2 180.8l19.3 .1z"/>
<path d="M187.2 180.8h19.3z"/>
<path d="M187.2 180.7l19.3 .1z"/>
<path d="M187.2 180.7h19.3z"/>
<path d="M187.2 180.6l19.3 .1z"/>
<path d="M187.2 180.6h19.3z"/>
<path d="M187.2 180.5l19.3 .1z"/>
<path d="M187.2 180.4l19.3 .1z"/>
<path d="M187.2 180.4h19.3z"/>
<path d="M187.2 180.3l19.3 .1z"/>
<path d="M44.6 59.5h4.5v.6h-4.5z"/>
<path d="M44.6 58.4h4.5v.5h-4.5z"/>
</g>
<g fill="#c90d0c" stroke="#c90d0c" stroke-width=".21">
<path d="M224.1 121a1.41 1.41 0 0 1 1.4 1.4 1.41 1.41 0 0 1-1.4 1.4z" fill-rule="evenodd"/>
<path d="M222.3 121.4l1-.4v2.8a1.39 1.39 0 0 1-1.3-.9 1.39 1.39 0 0 1 .3-1.5z" fill-rule="evenodd"/>
<path d="M148.6 170.3a.57 .57 0 0 1 .9 .2 .57 .57 0 0 1-.4 .8 .57 .57 0 0 1-.7-.6h.3a.28 .28 0 0 1 .4-.2 .28 .28 0 0 1 .1 .4 .28 .28 0 0 1-.5-.1l-.3-.1z" fill-rule="evenodd"/>
<path d="M145.8 170.3a.56 .56 0 0 1 .8 .1 .56 .56 0 0 1-.3 .8 .56 .56 0 0 1-.7-.5h.3a.28 .28 0 0 1 .4-.2 .28 .28 0 0 1 .1 .4 .28 .28 0 0 1-.5-.1l-.3-.1z" fill-rule="evenodd"/>
<path d="M143 170.3a.57 .57 0 0 1 .9 .2 .57 .57 0 0 1-.4 .8 .57 .57 0 0 1-.7-.6h.3a.29 .29 0 0 1 .3-.3 .29 .29 0 0 1 .2 .4 .29 .29 0 0 1-.5 0l-.3-.1z" fill-rule="evenodd"/>
<path d="M173.6 101.3a1.41 1.41 0 0 1 1.4 1.4 1.41 1.41 0 0 1-1.4 1.4z" fill-rule="evenodd"/>
<path d="M171.8 101.7l1-.4v2.8a1.4 1.4 0 0 1-1.4-.8 1.4 1.4 0 0 1 .4-1.6z" fill-rule="evenodd"/>
<circle cx="86.2" cy="97.1" r=".37"/>
<circle cx="91.8" cy="97.1" r=".36"/>
<circle cx="86.2" cy="111.1" r=".37"/>
<circle cx="91.8" cy="111.1" r=".36"/>
</g>
<path d="M248.6 91.5h1.4M248.6 88.7h1.4M248.6 85.9h1.4M248.6 83.1h1.4M45.8 139.6h1.4M45.8 142.4h1.4M134.6 158.5h1.4M134.6 161.3h1.4" fill="none" stroke="#c90d0c" stroke-width=".68"/>
<path d="M118.4 32.6h8.5v25.2h-8.5zM163.3 32.6h8.5v25.2h-8.5zM242 32.6h8.4v19.6h-8.4zM247.2 80.3h5.6v14h-5.6zM43 136.8h5.6v8.4h-5.6zM133.2 155.7h5.6v8.4h-5.6z" fill="none" stroke="#c90d0c" stroke-width=".47"/>
<g fill="none" stroke="#0dab76" stroke-width=".21">
<path d="M46.9 32.6v22.4h11.2M49.7 38.2h8.4M49.7 35.4h8.4M94.6 38.2h8.4M94.6 35.4h8.4M122.7 38.2h14M122.7 35.4h14M139.5 29.8v25.2h-16.8M150.7 29.8v25.2h16.9M153.5 38.2h14.1M153.5 35.4h14.1M232.1 29.8v5.6h14.1"/>
<path d="M246.2 38.2h-14.1v11.6M49.7 52.2h8.4M49.7 43.8h8.4M49.7 41h8.4M49.7 46.6h8.4M49.7 49.4h8.4M94.6 55v8.4M94.6 52.2h8.4M94.6 43.8h8.4M94.6 41h8.4M94.6 46.6h8.4M94.6 49.4h8.4"/>
<path d="M122.7 52.2h14M122.7 43.8h14M122.7 41h14M122.7 46.6h14M122.7 49.4h14M153.5 43.8h14.1M153.5 41h14.1M153.5 46.6h14.1M153.5 49.4h14.1M167.6 52.2h-14.1v5.6M234.9 43.8h11.3M234.9 41h11.3"/>
<path d="M223.7 75.4h11.9M235.6 74.3v11.6h7.4M41.3 94.3v25.3h2.7M83.4 97.1h-2.9v22.5M103 97.1h-8.4v5.6h-2.8M156.3 85.9v2.8M156.3 99.9v5.6M211.4 91.5h31.6M211.4 88.7h31.6M223.7 86.6v2.1M226.9 86.6v4.9M243 83.1h-5.3v12.6"/>
<path d="M41.3 102.7h2.7M41.3 108.4h2.7M41.3 114h2.7M55.3 102.7h8.4M55.3 119.6h8.4M55.3 108.4h8.4M55.3 114h8.4M80.5 111.1h2.9M80.5 102.7h2.9M80.5 116.8h2.9M94.6 111.1h8.4M94.6 116.8h8.4"/>
<path d="M156.3 116.8v2.8M156.3 102.7h11.3M178.8 102.7h8.4M52.8 139.6h12.3M70.7 139.6h19M75.6 139.6v21.7M98.1 139.6h2.8M112.1 139.6h8.4v16.1h-2.7M206.9 122.4h11.2M240.5 122.4h11.3M52.8 142.4h7v2.1M55.6 142.4v13.3h-4.2"/>
<path d="M65.1 155.7h-6v11.2h-7.7M70.7 155.7h13.4M117.8 158.5h11.2M120.5 158.5v11.3M149 153.2h12.9v5.7M149 147.3v19.6M192.8 147.6v11.3M218.1 154.7h14M227.9 149.4v2.4h4.2M232.1 157.5h-3.8v2.8M37.4 161.3h-3.2v3.2M117.8 161.3h11.2v5.6h17.2"/>
<path d="M161.9 167.3h30.9"/>
</g>
<g fill="#0dab76" stroke="#0dab76" stroke-width=".21">
<circle cx="176" cy="167.3" r=".57"/>
<circle cx="120.5" cy="158.5" r=".57"/>
<circle cx="80.5" cy="111.1" r=".57"/>
<circle cx="80.5" cy="102.7" r=".57"/>
<circle cx="80.5" cy="116.8" r=".57"/>
<circle cx="55.6" cy="142.4" r=".57"/>
<circle cx="55.3" cy="55" r=".57"/>
<circle cx="46.9" cy="55" r=".57"/>
<circle cx="192.8" cy="153.2" r=".57"/>
<circle cx="41.3" cy="102.7" r=".57"/>
<circle cx="41.3" cy="108.4" r=".57"/>
<circle cx="41.3" cy="114" r=".57"/>
<circle cx="226.9" cy="75.4" r=".57"/>
<circle cx="235.6" cy="75.4" r=".57"/>
<circle cx="226.9" cy="91.5" r=".57"/>
<circle cx="223.7" cy="88.7" r=".57"/>
<circle cx="94.6" cy="97.1" r=".57"/>
<circle cx="129" cy="161.3" r=".57"/>
<circle cx="143.4" cy="166.9" r=".57"/>
<circle cx="161.9" cy="153.2" r=".57"/>
<circle cx="149" cy="153.2" r=".57"/>
<circle cx="156.3" cy="102.7" r=".57"/>
<circle cx="75.6" cy="155.7" r=".57"/>
<circle cx="75.6" cy="139.6" r=".57"/>
</g>
<g font-size="4.1" fill="#c90d0c">
<text x="31.1" y="9.4">1</text>
<text x="77.7" y="9.4">2</text>
<text x="124.2" y="9.4">3</text>
<text x="170.8" y="9.4">4</text>
<text x="217.3" y="9.4">5</text>
<text x="263.9" y="9.4">6</text>
<text x="5.5" y="35.2">A</text>
<text x="289" y="35.2">A</text>
<text x="5.5" y="82.6">B</text>
<text x="289" y="82.6">B</text>
<text x="5.4" y="130">C</text>
<text x="288.9" y="130">C</text>
<text x="5.4" y="177.3">D</text>
<text x="288.9" y="177.3">D</text>
<text x="31.1" y="203.1">1</text>
<text x="77.7" y="203.1">2</text>
<text x="124.2" y="203.1">3</text>
<text x="170.8" y="203.1">4</text>
<text x="217.3" y="203.1">5</text>
<text x="263.9" y="203.1">6</text>
</g>
<g font-size="4" fill="#c90d0c">
<text x="45.5" y="165.8" transform="rotate(-90 45.5 165.8)">USB</text>
<text x="244.5" y="198.3">Sheet:</text>
<text x="259.5" y="198.2">1/1</text>
</g>
<g font-size="3.6" fill="#c90d0c">
<text x="244.8" y="192.6">08.03.2021</text>
<text x="263.5" y="192.6">9:27</text>
</g>
<text font-size="3.4" fill="#c90d0c" x="244.8" y="186.9">LasKKit_METEO_MINI_v2_1</text>
<g font-size="2.8" fill="#808080">
<text x="42.8" y="28.9">+3V3</text>
<text x="135.4" y="26.1">+3V3</text>
<text x="147.7" y="26.1">VCC</text>
<text x="228.7" y="26.1">VCC</text>
<text x="241.9" y="29.3">SERIAL</text>
<text x="49.7" y="35.4">RST</text>
<text x="73" y="30.7">ESP-12</text>
<text x="94.6" y="35.4">TX</text>
<text x="122.1" y="31.9">JP2</text>
<text x="131.1" y="35.4">RST</text>
<text x="153.5" y="35.4">TX</text>
<text x="163.4" y="31.9">JP3</text>
<text x="241.9" y="31.7">6PIN-F-F-SMD</text>
<text x="49.7" y="38.2">ADC</text>
<text x="49.7" y="41">CH_PD</text>
<text x="94.6" y="38.2">RX</text>
<text x="94.6" y="41">GPIO4</text>
<text x="128.3" y="41">GPIO16</text>
<text x="131.1" y="38.2">ADC</text>
<text x="153.5" y="38.2">RX</text>
<text x="153.5" y="41">GPIO5</text>
<text x="234.9" y="41">RX</text>
<text x="49.7" y="46.6">GPIO14</text>
<text x="49.7" y="43.8">GPIO16</text>
<text x="94.6" y="43.8">GPIO5</text>
<text x="94.6" y="46.6">GPIO0</text>
<text x="128.3" y="46.6">GPIO12</text>
<text x="128.3" y="43.8">GPIO14</text>
<text x="153.5" y="43.8">GPIO4</text>
<text x="153.5" y="46.6">GPIO0</text>
<text x="234.9" y="43.8">TX</text>
<text x="49.7" y="52.2">GPIO13</text>
<text x="49.7" y="49.4">GPIO12</text>
<text x="94.6" y="49.4">GPIO2</text>
<text x="94.6" y="52.2">GPIO15</text>
<text x="128.3" y="49.4">GPIO13</text>
<text x="128.3" y="52.2">GPIO15</text>
<text x="153.5" y="49.4">GPIO2</text>
<text x="42.2" y="57.4">C1</text>
<text x="57" y="57.4">C2</text>
<text x="228.8" y="55.4">GND</text>
<text x="38.4" y="63.4">100nF</text>
<text x="57" y="63">10uF</text>
<text x="71.1" y="61">ESP-12S</text>
<text x="150.7" y="63.4">GND</text>
<text x="44.1" y="69.1">GND</text>
<text x="52.5" y="69.1">GND</text>
<text x="91.8" y="69.1">GND</text>
<text x="231.5" y="70.7">+3V3</text>
<text x="153.5" y="81.7">VCC</text>
<text x="216.8" y="80.4">R13</text>
<text x="217.5" y="83.2">10k</text>
<text x="228.6" y="82.9">10k</text>
<text x="228.6" y="80.4">R12</text>
<text x="247.2" y="79.4">JST-XH-4/90SMD</text>
<text x="211.4" y="88.3">GPIO5</text>
<text x="37.7" y="90.1">+3V3</text>
<text x="72.1" y="95.7">RESET</text>
<text x="91.8" y="92.9">TS-1088R-02026</text>
<text x="159.5" y="92.1">R6</text>
<text x="159.6" y="94.9">330k</text>
<text x="211.4" y="91.2">GPIO4</text>
<text x="42.7" y="100.8">10k R1</text>
<text x="85" y="100.2">C5</text>
<text x="97.4" y="97.1">RST</text>
<text x="170.4" y="99.9">ADC</text>
<text x="234.9" y="101.3">GND</text>
<text x="247.2" y="97">I2C</text>
<text x="42.7" y="106.4">10k R2</text>
<text x="55.3" y="102.7">RST</text>
<text x="71.6" y="103.7">100nF</text>
<text x="91.8" y="106.9">TS-1088R-02026</text>
<text x="181.6" y="102">ADC</text>
<text x="42.7" y="112">4k7 R3</text>
<text x="55.3" y="114">GPIO2</text>
<text x="55.3" y="108.3">CH_PD</text>
<text x="70.4" y="112.2">FLASH</text>
<text x="94.6" y="111.2">GPIO0</text>
<text x="159.5" y="111.7">R7</text>
<text x="42.7" y="117.6">10k R4</text>
<text x="55.3" y="119.6">GPIO0</text>
<text x="86.8" y="114.8">R5</text>
<text x="94.6" y="116.8">GPIO15</text>
<text x="159.6" y="114.5">100k</text>
<text x="218.1" y="119.6">SLEEP</text>
<text x="77.7" y="125.2">GND</text>
<text x="85.9" y="120.7">2k7</text>
<text x="153.5" y="125.2">GND</text>
<text x="206.9" y="122">RST</text>
<text x="233.5" y="120.7">R8</text>
<text x="241.8" y="122">GPIO16</text>
<text x="232.8" y="126.4">470</text>
<text x="42" y="136.1">SOLAR</text>
<text x="66.2" y="137.3">D1</text>
<text x="91" y="137">RED</text>
<text x="104.2" y="137.6">R10</text>
<text x="62.7" y="143.9">BAT60B</text>
<text x="104" y="143.5">330</text>
<text x="145.9" y="143.3">VCC</text>
<text x="189.1" y="143.6">+3V3</text>
<text x="32.2" y="148">JST-XH-2/90SMD</text>
<text x="85.4" y="146.4">CHARGING</text>
<text x="171.8" y="148.6">HT7833</text>
<text x="171.8" y="145.8">LDO</text>
<text x="224.1" y="145.5">+3V3</text>
<text x="57" y="150.1">GND</text>
<text x="66.2" y="153.4">D2</text>
<text x="94" y="151.4">CHARGER</text>
<text x="125.5" y="154.9">JST-XH-2/90SMD</text>
<text x="130.4" y="152.1">BATTERY</text>
<text x="218.1" y="154.3">GPIO2</text>
<text x="62.7" y="160">BAT60B</text>
<text x="155.2" y="161.3">1uF</text>
<text x="155.2" y="158.4">C3</text>
<text x="194.5" y="161.3">4,7uF</text>
<text x="194.5" y="158.4">C4</text>
<text x="70.7" y="163.7">C6</text>
<text x="85.9" y="167.5">R11</text>
<text x="98.2" y="167.2">TP4054</text>
<text x="225.1" y="165.9">GND</text>
<text x="239.1" y="164.1">DS18B20+</text>
<text x="239.1" y="166.9">DS18B20</text>
<text x="31.4" y="170.1">GND</text>
<text x="43" y="172.6">J1</text>
<text x="70" y="169.7">1uF</text>
<text x="84.5" y="170.3">1k65</text>
<text x="173.2" y="172.9">GND</text>
<text x="40.2" y="175.5">U254-051T-4BH23-S2B</text>
<text x="72.8" y="175.4">GND</text>
<text x="81.2" y="175.4">GND</text>
<text x="117.7" y="175.4">GND</text>
<text x="139.2" y="179.9">SLIDE_SW</text>
<text x="139.8" y="176.4">OFF-&gt;ON</text>
</g>
<g font-size="2.4" fill="#808080">
<text x="122.4" y="35">1</text>
<text x="166.5" y="35">1</text>
<text x="66.3" y="36.2">RESET</text>
<text x="66.3" y="39">ADC</text>
<text x="66.3" y="41.8">CH_PD</text>
<text x="79.1" y="41.8">GPIO4</text>
<text x="83.1" y="39">RX</text>
<text x="83.3" y="36.2">TX</text>
<text x="122.4" y="37.8">2</text>
<text x="122.4" y="40.6">3</text>
<text x="166.5" y="37.8">2</text>
<text x="166.5" y="40.6">3</text>
<text x="66.3" y="44.6">GPIO16</text>
<text x="66.3" y="47.4">GPIO14</text>
<text x="79.1" y="47.4">GPIO0</text>
<text x="79.1" y="44.6">GPIO5</text>
<text x="122.4" y="43.4">4</text>
<text x="122.4" y="46.2">5</text>
<text x="166.5" y="43.4">4</text>
<text x="166.5" y="46.2">5</text>
<text x="66.3" y="50.2">GPIO12</text>
<text x="66.3" y="53.1">GPIO13</text>
<text x="77.8" y="53.1">GPIO15</text>
<text x="79.1" y="50.3">GPIO2</text>
<text x="122.4" y="49">6</text>
<text x="122.4" y="51.8">7</text>
<text x="166.5" y="49">6</text>
<text x="166.5" y="51.8">7</text>
<text x="66.3" y="55.9">VCC</text>
<text x="81.1" y="55.9">GND</text>
<text x="122.4" y="54.6">8</text>
<text x="166.5" y="54.6">8</text>
<text x="244.7" y="82.7">4</text>
<text x="244.7" y="88.3">2</text>
<text x="244.7" y="85.5">3</text>
<text x="244.7" y="91.1">1</text>
<text x="84.5" y="96.7">1</text>
<text x="92.2" y="96.7">2</text>
<text x="84.5" y="110.8">1</text>
<text x="92.2" y="110.8">2</text>
<text x="49.8" y="139.2">1</text>
<text x="49.8" y="142">2</text>
<text x="49" y="155.3">GND</text>
<text x="85.8" y="155.3">4</text>
<text x="114.7" y="155.3">1</text>
<text x="163.7" y="152.9">2</text>
<text x="170.1" y="154.1">VIN</text>
<text x="178" y="154.1">VOUT</text>
<text x="189.8" y="152.9">3</text>
<text x="233.8" y="154.3">2</text>
<text x="233.8" y="151.5">1</text>
<text x="240.3" y="155.5">DQ</text>
<text x="240.3" y="152.7">VDD</text>
<text x="33.3" y="160.9">P$6*4</text>
<text x="49" y="160.9">D+</text>
<text x="49" y="158.1">ID</text>
<text x="85.8" y="158.1">5</text>
<text x="92.3" y="156.6">VCC</text>
<text x="92.3" y="159.4">PROG</text>
<text x="102.6" y="156.6">CHRG</text>
<text x="104.3" y="159.4">GND</text>
<text x="114.7" y="158.1">2</text>
<text x="114.7" y="160.9">3</text>
<text x="130.7" y="160.9">1</text>
<text x="130.7" y="158.1">2</text>
<text x="176.8" y="159.1" transform="rotate(-90 176.8 159.1)">GND</text>
<text x="233.8" y="157.1">3</text>
<text x="240.3" y="158.3">GND</text>
<text x="49" y="163.7">D-</text>
<text x="49" y="166.5">VBUS</text>
<text x="105.1" y="162.2">BAT</text>
<text x="175.6" y="165.6" transform="rotate(-90 175.6 165.6)">1</text>
</g>
</svg>
